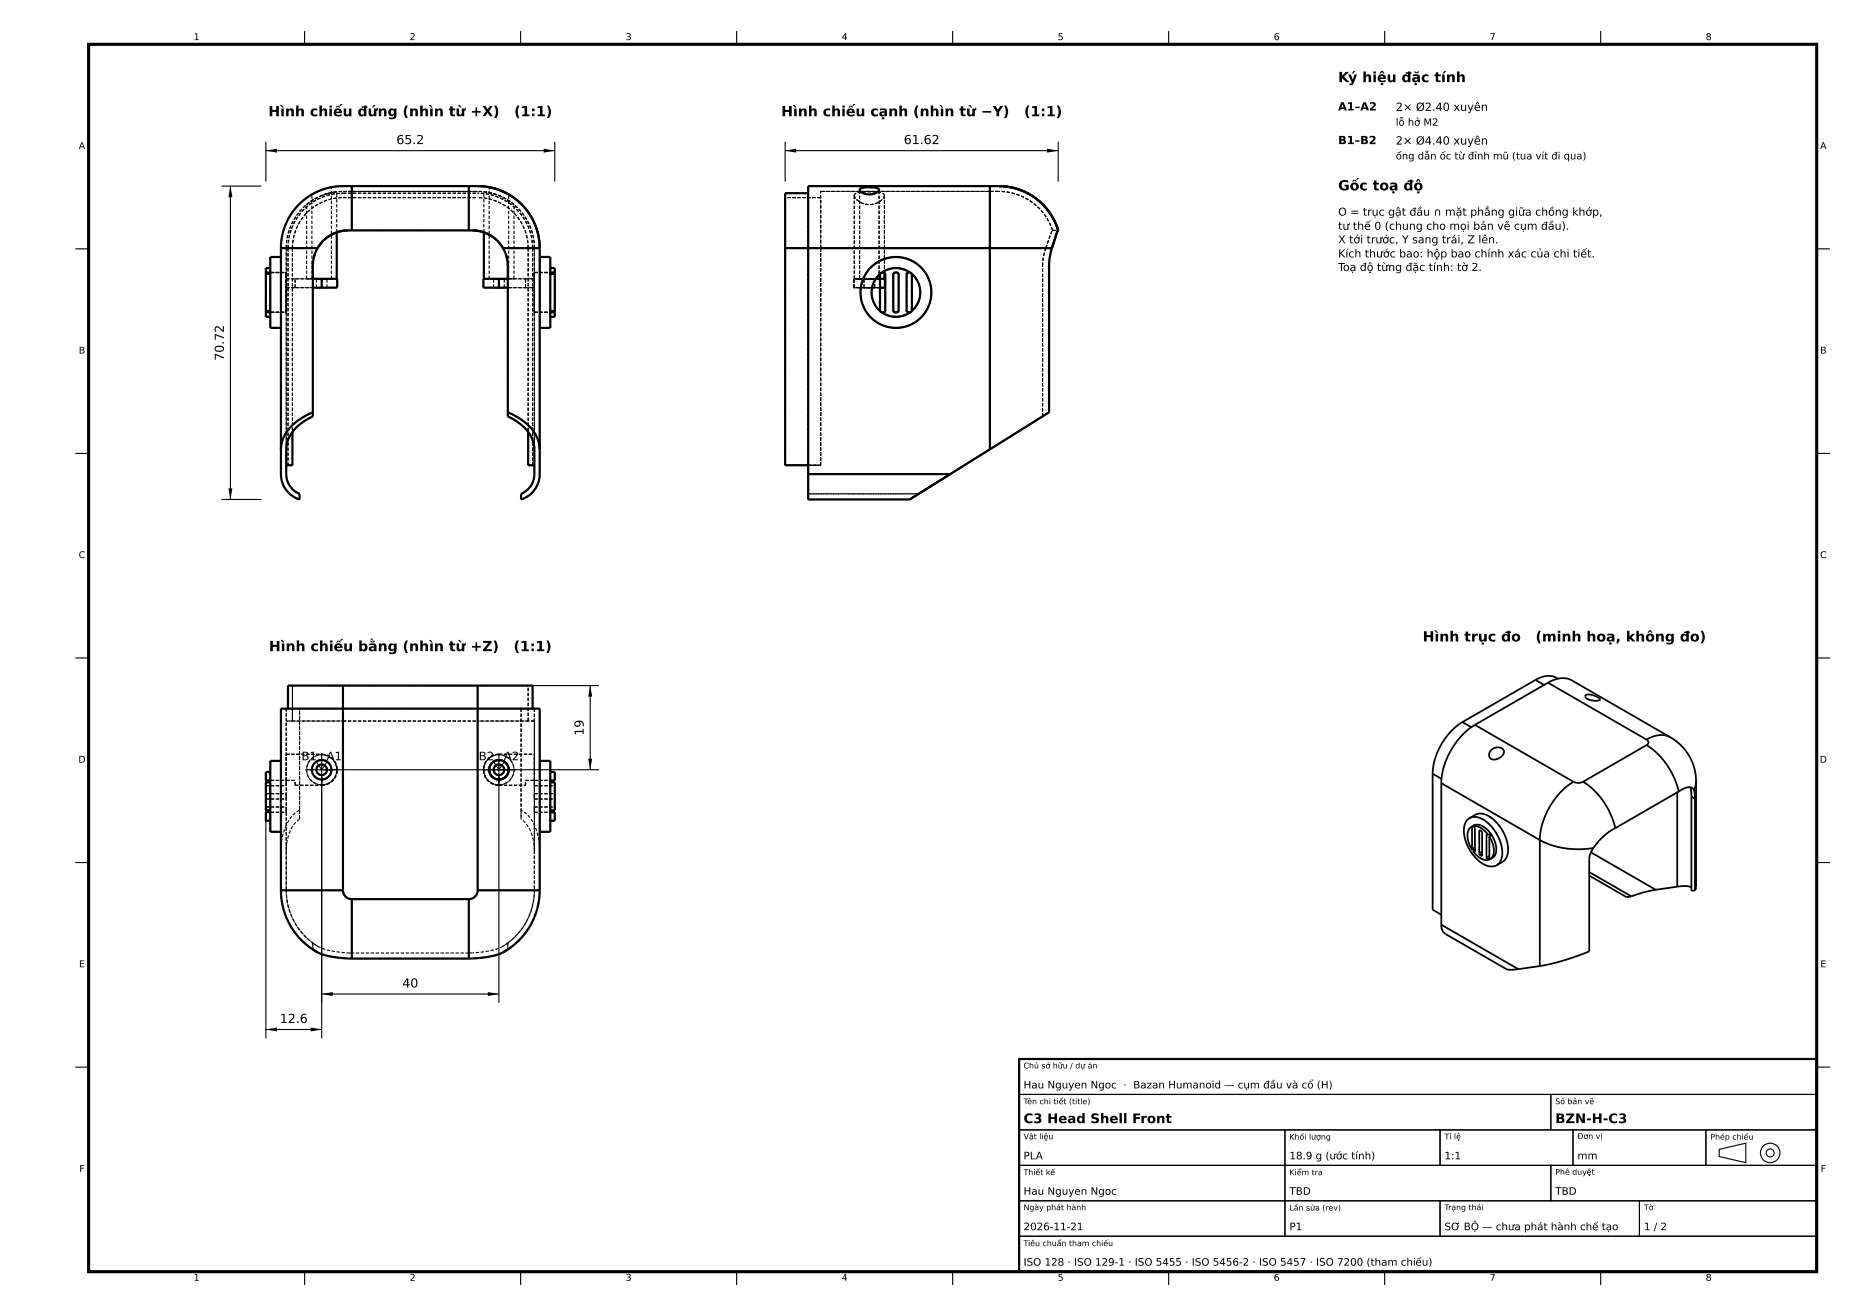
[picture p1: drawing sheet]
<svg xmlns="http://www.w3.org/2000/svg" width="420mm" height="297mm" viewBox="0 0 420 297" stroke-linecap="round" stroke-linejoin="round" font-family="sans-serif">
<path d="M60 34l2.5-.5v1zM122.7 33.5l2.5 .5-2.5 .5zM177.2 34l2.5-.5v1zM236.3 33.5l2.5 .5-2.5 .5zM52 42l.5 2.5h-1zM51.5 110.2h1l-.5 2.5zM133.2 154.7l.5 2.5h-.9zM132.8 171.2h.9l-.5 2.5zM60 232.3l2.5-.4v.9zM72.6 224.3l2.5-.4v.9zM70.1 231.9l2.5 .4-2.5 .5zM110.1 223.9l2.5 .4-2.5 .5z" fill="#000"/>
<path d="M20 10h390v277h-390z" fill="none" stroke="#000" stroke-width=".7" stroke-linecap="butt"/>
<g fill="none" stroke="#000" stroke-width=".5">
<path d="M63.4 58h-2.4v16h2.4M63.4 56v51a6 6 0 0 0 4.2 5.7v-1.3a4.8 4.8 0 0 1-3-4.4v-5.6a8.1 8.1 0 0 1 4.5-6.6l1.5-.8v-34M63.4 56h8.3M70.6 59.4v.6M71 57.4l-.2 1M71.7 56a8 8 0 0 0-1.1 4M71.8 55.8l-.1 .2M72.6 42.8l-.1 .1M76 52.4v10.5M78.6 52a8 8 0 0 0-6.9 4M78.6 52a8 8 0 0 0-6.8 3.7M78.6 52h28"/>
<path d="M79.4 42h-.9a14.1 14.1 0 0 0-15.1 14M79.4 42v10M79.4 42h26.4M105.8 42h.9a14.1 14.1 0 0 1 15.1 14M105.8 42v10M106.6 52a8 8 0 0 1 6.9 4M106.6 52a8 8 0 0 1 6.8 3.7M109.2 52.4v10.5M110.4 42.2l.6 .2M111.2 42.4l1.1 .3M112.6 42.8l.5 .2M113.3 43.1l.3 .1"/>
<path d="M113.4 55.8l.1 .2M113.5 56a8 8 0 0 1 1.1 4M113.5 56h8.3M113.9 43.4l.5 .2M114.2 57.4l.2 1M114.6 59.4v.6M121.8 58h2.4v16h-2.4M121.8 56v51a6 6 0 0 1-4.2 5.7v-1.3a4.8 4.8 0 0 0 3-4.4v-5.6a8.1 8.1 0 0 0-4.5-6.6l-1.5-.8v-34M177.2 56v49h5.2M177.2 56h46.2M182.4 43.6h-5.2v12.4M194 42.8h.1"/>
<path d="M194.1 42.6a5.7 5.7 0 0 1 4.2 .1 1.51 1.51 0 0 1-1.7 1.2 2.47 2.47 0 0 1-2.6-1.1zM194.2 42.6l-.2 .1M194.5 42.4l-.2 .1M194.9 42.3h.1M196 42.2h.1M196.1 42.2l1 .1M223.4 42h.9a14.1 14.1 0 0 1 14.5 10l-1.4 4M223.4 42h-41v65M223.4 42v14M223.4 56h14M223.4 56v45.4M237.4 56l-.5 1.9-.1 2.1v33.1l-13.4 8.3"/>
<path d="M60 61.8v8.4M60 70.5v1h1M60 70.2v.3M60 61.5v.3M60 70.5h1M60 70.2h1M60 61.5h1M60 61.8h1M61 60.5h-1v1M70.6 62.9h2M70.6 64.9h2M72.6 62.9h3.5v2h-3.5"/>
<path d="M72.6 62.9v2M112.6 62.9h-3.5v2h3.5M112.6 62.9h2M112.6 64.9h2M112.6 62.9v2M124.2 60.5h1v1M124.2 70.5h1M124.2 70.2h1M124.2 61.5h1M124.2 61.8h1M125.2 61.5v.3M125.2 70.2v.3"/>
<path d="M125.2 70.5v1h-1M125.2 61.8v8.4M198.6 62.9h1.1v2h-1.1M198.6 70.2l.4 .3M198.6 61.8v8.4M198.6 61.8a5.5 5.5 0 0 0 0 8.4M199 61.5l-.4 .3M199 70.5a5.5 5.5 0 0 0 6.4 0M199 61.5a5.5 5.5 0 0 1 6.4 0M199 61.5a.57 .57 0 0 1 .8 .5M199.8 62v8a.57 .57 0 0 1-.8 .5M199.8 62l-.2-.4v1.3"/>
<path d="M201.7 61.6a.62 .62 0 0 1 .7-.1 .62 .62 0 0 1 .4 .5v8a.61 .61 0 0 1-.6 .5 .61 .61 0 0 1-.6-.5v-8zM205.4 61.5l.4 .3M205.4 61.5a.57 .57 0 0 0-.8 .5v8a.57 .57 0 0 0 .8 .5M205.8 70.2l-.4 .3M205.8 61.8v8.4M205.8 61.8a5.5 5.5 0 0 1 0 8.4M66 97.5v7.5h-1.4M70.6 93.1a10.9 10.9 0 0 0-7 6.9l-.2 1.4M114.6 93.1a10.9 10.9 0 0 1 7 6.9l.2 1.4M119.2 97.5v7.5h1.4M182.4 107v5.7h22.9M182.4 107h32.1"/>
<path d="M214.5 107l-9.2 5.7M223.4 101.4l-8.9 5.6M77.4 154.7h-12.4v5.2M77.4 154.7h30.4M77.4 154.7v46.2M107.8 154.7h12.4v5.2M107.8 154.7v46.2M61 176.6h-1v6.3h1M61 174.2h-1v2h1M63.4 171.7h-2.4v16h2.4M72.6 175.9h.1M72.8 175.9h-.2"/>
<path d="M121.8 171.7h2.4v16h-2.4M124.2 176.6h1v6.3h-1M124.2 174.2h1v2h-1M61 183.3h-1v1.9h1M124.2 183.3h1v1.9h-1M63.4 200.9v-41h58.4v41M63.4 200.9a16 16 0 0 0 8.3 14M63.4 200.9h14M70.6 214.3l1.1 .6M71.7 214.9l1.2 .5 2.1 .5 4.4 .4M77.4 200.9a2 2 0 0 0 2 2M79.4 202.9v13.4"/>
<path d="M79.4 216.3h26.4M79.4 202.9h26.4M105.8 202.9v13.4M107.8 200.9h14M107.8 200.9a2 2 0 0 1-2 2M113.5 214.9l-1.2 .5-2.1 .5-4.4 .4M114.6 214.3l-1.1 .6M121.8 200.9a16 16 0 0 1-8.3 14M230 239h180v48h-180z"/>
<circle cx="202.2" cy="66" r="8"/>
<circle cx="72.6" cy="173.7" r="1.2"/>
<circle cx="72.6" cy="173.7" r="2.2"/>
<circle cx="112.6" cy="173.7" r="2.2"/>
<circle cx="112.6" cy="173.7" r="1.2"/>
</g>
<g fill="none" stroke="#000" stroke-width=".25">
<path d="M68.8 7v3M117.5 7v3M166.3 7v3M215 7v3M263.8 7v3M312.5 7v3M361.2 7v3M60 32v9M60 34h65.2M125.2 32v9M177.2 34h61.6M177.2 32v9"/>
<path d="M238.8 32v9M17 56.2h3M50 42h9M52 42v70.7M410 56.2h3M17 102.3h3M50 112.7h9M410 102.3h3M17 148.5h3M73.6 154.7h61.6M133.2 154.7v19M410 148.5h3"/>
<path d="M60 174.7v59.6M72.6 174.7v59.6M73.6 173.7h61.6M112.6 174.7v51.6M17 194.7h3M410 194.7h3M60 232.3h12.6M72.6 224.3h40M230 239h180v8h-180zM17 240.8h3M230 247h120v8h-120zM230 255h60v8h-60z"/>
<path d="M290 255h35v8h-35zM325 255h30v8h-30zM350 247h60v8h-60zM355 255h30v8h-30zM385 255h25v8h-25zM388 259.4l6-1.4v4.4l-6-1.4zM410 240.8h3M230 263h60v8h-60zM230 271h60v8h-60zM230 279h180v8h-180zM290 263h60v8h-60zM290 271h35v8h-35z"/>
<path d="M325 271h45v8h-45zM350 263h60v8h-60zM370 271h40v8h-40zM68.8 287v3M117.5 287v3M166.3 287v3M215 287v3M263.8 287v3M312.5 287v3M361.2 287v3"/>
<circle cx="399.5" cy="260.2" r="2.2"/>
<circle cx="399.5" cy="260.2" r=".9"/>
</g>
<g fill="none" stroke="#000" stroke-width=".25" stroke-dasharray=".7 .4" stroke-linecap="butt">
<path d="M61 58v16M63.4 56v51M63.4 58v16M63.4 56a14 14 0 0 1 14-14M64.6 56v49M64.6 56a12.8 12.8 0 0 1 12.8-12.8M65 56a12.4 12.4 0 0 1 12.4-12.4M65 56v49M66 56v41.5M66 56v49M66 56a11.4 11.4 0 0 1 11.4-11.4M69.2 46.2l1.4-1 2-1.1"/>
<path d="M70.4 43.9l2.1-1M70.6 59.4l.2-1M71 57.4l.7-1.4M71.8 55.8v-.1M72.6 44.1l1.4-.4 2-.4M72.6 42.8l2.2-.6M74.8 42.2l-2.3 .7-2.1 1M76 43.3a12.8 12.8 0 0 0-6.8 2.9M76 52.4v-9.1M77.4 44.6h30.4M77.4 43.6h30.4M77.4 42h30.4"/>
<path d="M77.4 43.2h30.4M78.6 52h.8M79.4 43.2h-2M105.8 52h-26.4M105.8 52h.8M105.8 43.2h-26.4M107.8 43.2h-2M109.2 43.3l2 .4 1.4 .4M109.2 52.4v-9.1M110.4 42.2l2.2 .6M111.2 42.4h-.2M112.6 42.8l-.3-.1"/>
<path d="M112.6 42.8l2.2 1.1M112.6 44.1l2 1.1 1.4 1M113.3 43.1l-.2-.1M113.4 55.8v-.1M113.9 43.4l-.3-.2M114.2 57.4l-.7-1.4M114.6 59.4l-.2-1M114.8 43.9l-.4-.3M116 46.2a12.8 12.8 0 0 0-6.8-2.9M119.2 56a11.4 11.4 0 0 0-11.4-11.4M119.2 56v49M119.2 56v41.5"/>
<path d="M120.2 56v49M120.2 56a12.4 12.4 0 0 0-12.4-12.4M120.6 56v49M120.6 56a12.8 12.8 0 0 0-12.8-12.8M121.8 58v16M121.8 56v51M121.8 56a14 14 0 0 0-14-14M177.2 56v49M177.2 56v-11.4M177.2 43.6h5.2M177.2 56v-12.4M182.4 56v49"/>
<path d="M182.4 56v-12.4M182.4 56v51M182.4 42h41M182.4 56v-14M185.2 56v49M185.2 56h-8M185.2 56v-11.4M185.2 44.6h-8M185.2 43.2h38.2M185.2 56v-12.8M192.8 44.1a3.9 3.9 0 0 0 5.7 1.4l.8-.7 .3-.7M192.8 44.1a.98 .98 0 0 1 1.2-.7l2.3-.1a5.5 5.5 0 0 1 3.1 .5l.2 .3"/>
<path d="M194 42.8v-.1M194.2 42.6l.1-.1M194.5 42.4l.4-.1M194.9 42.3l1.1-.1M196 42.2h.1M197.1 42.3h.3a.91 .91 0 0 1 1 .5M198.4 42.8a2.96 2.96 0 0 1-3.8 .7l-.6-.7M199.6 44.1a.96 .96 0 0 0-1.1-.7l-2.3-.1a5.6 5.6 0 0 0-3.2 .5l-.2 .3M199.6 44.1a3.9 3.9 0 0 1-5.7 1.4l-.8-.7-.3-.7M202.2 58a8 8 0 0 1 7 11.8 8 8 0 0 1-13.7 .5 8 8 0 0 1 6.1-12.3h.6M223.4 42h2M223.4 43.2h2"/>
<path d="M223.4 43.2h-38.2M225.4 43.2h-2M235.3 60a11.9 11.9 0 0 1 .7-4M236 56l1.5-4M236.8 60l.1-2.1 .5-1.9M237.5 52h.1M237.5 52h1.3M237.6 52h-.1M237.6 52a12.8 12.8 0 0 0-12.2-8.8M60 70.5h4.6M60 70v.2M60 70v-8"/>
<path d="M60 61.8v.2M60 71.5v-1M60 70.2v-.2M60 62v-.2M60 60.5v1M60 61.5v.5M60 70v.5M60 70.5v-.5M60 62v-.5M60 61.5h4.6M60 61.8v8.4M61 70.5v1"/>
<path d="M61 71.5v-1M61 70.5v-.3M61 61.8v8.4M61 61.8v-.3M61 61.5v-1M61 60.5v1M61 61.5v.3M61 70.2v-8.4M61 70.2v.3M61 61.5h-1M61 61.8h-1M61 70.2h-1"/>
<path d="M61 70.5h-1M63.4 74v-16M64.6 70v.5M64.6 62v8M64.6 61.5v.5M64.6 62v-.5M64.6 70.5v-.5M64.6 64.9v5.1M64.6 64.9v-2M64.6 62v.9M64.6 62.9h8M64.6 62.9h2"/>
<path d="M64.6 64.9h8M64.6 64.9h2M66.6 62.9h4M66.6 64.9v-2M66.6 64.9h4M69.2 62.9h6.8M69.2 62.9v-16.7M70.4 62.9h2.2M70.4 62.9v-19M71.4 64.9h1.2M71.4 62.9h1.2M71.4 64.9v-2"/>
<path d="M72.6 62.9h-3.4M72.6 64.9v-2M72.6 64.9h1.2M72.6 62.9h1.2M72.6 62.9h2.2M73.8 64.9h-2.4M73.8 62.9h-2.4M73.8 64.9v-2M74.8 62.9h-4.4M74.8 62.9v-20.7M76 62.9h-3.4M76.1 62.9h-3.5"/>
<path d="M76.1 64.9h-3.5M109.2 62.9h6.8M110.4 62.9h2.2M110.4 62.9v-20.7M111.4 62.9h1.2M111.4 64.9h1.2M111.4 64.9v-2M112.6 62.9h2.2M112.6 62.9h1.2M112.6 64.9h1.2M112.6 62.9h8M112.6 62.9h-3.5"/>
<path d="M112.6 62.9h-3.4M112.6 64.9h-3.5M112.6 64.9v-2M112.6 64.9h8M113.8 62.9h-2.4M113.8 64.9h-2.4M113.8 64.9v-2M114.6 62.9h4M114.6 64.9h4M114.8 62.9h-4.4M114.8 62.9v-19M116 62.9h-3.4"/>
<path d="M116 62.9v-16.7M118.6 62.9h2M118.6 64.9v-2M118.6 64.9h2M120.6 64.9v5.1M120.6 64.9v-2M120.6 70.5v-.5M120.6 62v.9M120.6 70v.5M120.6 62v-.5M120.6 62v8M120.6 61.5v.5"/>
<path d="M120.6 70.5h4.6M120.6 61.5h4.6M121.8 74v-16M124.2 70.2v.3M124.2 61.5v-1M124.2 60.5v1M124.2 61.5h1M124.2 70.5h1M124.2 70.5v1M124.2 71.5v-1M124.2 74v-16M124.2 61.8v-.3"/>
<path d="M124.2 70.2v-8.4M124.2 70.5v-.3M124.2 61.8v8.4M124.2 61.5v.3M124.2 61.8h1M124.2 70.2h1M125.2 70v.2M125.2 61.5v-1M125.2 62v-.2M125.2 62v8M125.2 70.2v-.2M125.2 71.5v-1"/>
<path d="M125.2 70v.5M125.2 61.5v.5M125.2 62v-.5M125.2 70.5v-.5M125.2 70.2v-8.4M125.2 61.8v.2M192.7 64.9v-2M192.7 62.9h7M192.7 64.9h7M192.8 62.9h6.8M192.8 62.9v-18.8M194 62.9h4.4"/>
<path d="M194 62.9v-20.1M195 64.9h2.4M195 62.9h2.4M195 64.9v-2M197.4 64.9h-2.4M197.4 64.9v-2M197.4 62.9h-2.4M198.4 62.9h-4.4M198.4 62.9v-20.1M198.6 64.9h-5.9M198.6 64.9v5.1M198.6 62.9h-5.9"/>
<path d="M198.6 62v.9M198.6 62l.1-.4 .4-.1M198.6 64.9v-2M198.6 62v8M198.6 62v-.2M198.6 61.8a5.5 5.5 0 0 0 0 8.4M198.6 61.8l.4-.3M198.6 70.2a5.5 5.5 0 0 1 0-8.4M198.6 70.2v-.2M199 61.5h.1M199 61.5a5.5 5.5 0 0 1 6.4 0M199 70.5l-.4-.3"/>
<path d="M199.1 70.5h.2M199.1 61.5h.2M199.1 70.5l-.4-.1-.1-.4M199.1 70.5l-.5-.3M199.1 70.5h-.1M199.3 61.5l.4 .1 .1 .4M199.3 61.5l.3 .1M199.6 62.9h-6.8M199.6 61.6v-17.5M199.6 62.9v-18.8M199.7 62.9h-7M199.7 64.9h-7"/>
<path d="M199.7 64.9v-2M199.7 62.9h-1.1M199.7 64.9h-1.1M199.8 70l-.1 .4-.4 .1M199.8 62v8M201.6 62l.1-.4 .4-.1M201.6 62v8M202.1 70.5h.2M202.1 61.5h.2M202.1 70.5l-.4-.1-.1-.4M202.2 74a8 8 0 0 0 7-11.8 8 8 0 0 0-13.7-.5 8 8 0 0 0 6.1 12.3h.6M202.3 61.5l.4 .1 .1 .4"/>
<path d="M202.8 70l-.1 .4-.4 .1M202.8 62v8M204.6 62l.1-.4 .4-.1M204.6 62v8M205.1 61.5h.2M205.1 70.5l-.4-.1-.1-.4M205.1 70.5h.2M205.3 61.5l.4 .1 .1 .4M205.3 61.5l.5 .3M205.3 61.5h.1M205.4 70.5a5.5 5.5 0 0 1-6.4 0M205.4 61.5a5.5 5.5 0 0 0-6.4 0"/>
<path d="M205.4 70.5h-.1M205.4 61.5l.4 .3M205.8 70.2a5.5 5.5 0 0 0 0-8.4M205.8 70.2l-.4 .3M205.8 61.8a5.5 5.5 0 0 1 0 8.4M205.8 61.8v.2M205.8 70l-.1 .4-.4 .1M205.8 62v8M205.8 70l-.1 .3-.3 .2M205.8 70v.2M70.6 94v-34M114.6 94v-34"/>
<path d="M235.3 94v-34M235.3 94l-11.9 7.4M236.8 93.1l-1.5 .9M236.8 93.1v-33.1M236.8 93.1l-13.4 8.3M64.6 101.4v-45.4M64.6 105v2M65 105h-.4M66 105h-1M67.6 111.4a4.8 4.8 0 0 1-3-4.4M67.6 111.4v1.3M67.6 112.7a6 6 0 0 1-4.2-5.7"/>
<path d="M117.6 112.7a6 6 0 0 0 4.2-5.7M117.6 111.4v1.3M117.6 111.4a4.8 4.8 0 0 0 3-4.4M120.2 105h-1M120.6 105h-.4M120.6 101.4v-45.4M120.6 105v2M177.2 105h8M177.2 105h5.2M182.4 105h2.8M182.4 105v2M182.4 111.4v-4.4"/>
<path d="M182.4 111.4v1.3M182.4 112.7h22.9M182.4 112.7v-5.7M182.4 111.4h24.9M185.2 105h-8M205.3 112.7l2-1.3M207.3 111.4h-24.9M207.3 111.4l7.2-4.4M214.5 107l8.9-5.6M214.5 107l-9.2 5.7M223.4 101.4l11.9-7.4M64.6 159.9v2.8"/>
<path d="M65 154.7v5.2M65 159.9h-.4M65 159.9h12.4M66 154.7h-1M66 154.7v8M66 154.7h11.4M67.6 159.9h-3M67.6 159.9h-4.2M77.4 154.7h30.4M77.4 159.9h30.4M117.6 159.9v22.9M117.6 159.9h4.2"/>
<path d="M117.6 159.9v25M117.6 159.9h3M119.2 154.7h-11.4M120.2 154.7v5.2M120.2 154.7h-1M120.2 159.9h-12.4M120.6 159.9v2.8M120.6 159.9h-.4M120.6 159.9v32.1M121.8 159.9v32.1M60 176.8v-.2M60 176.8v.5"/>
<path d="M60 177.3v-.5M60 179.6v-.5M60 179.1v.5M60 179.8v-.2M60 179.8v.5M60 179.1h4.6M60 177.3h4.6M60 176.1h4.6M60 176.1v.1M60 176.2v-.1M60 174.2v2M61 179.7v8"/>
<path d="M61 171.7v8M61 176.6v-.4M61 176.2v-2M61 174.2v2M61 176.2v.4M61 176.2h-1M61 176.6h-1M63.4 179.7v8M63.4 171.7v8M64.6 179.6v.2M64.6 179.8v.5M64.6 179.1v.5"/>
<path d="M64.6 179.6v-.5M64.6 176.6v.2M64.6 177.3v-.5M64.6 176.8v.5M64.6 176.1v-5.9M64.6 176.6v-.5M64.6 176.1v.5M64.6 170.2h8M64.6 176.1h2M64.6 162.7h12.8M66 162.7h-1.4M66 162.7v-8"/>
<path d="M66 162.7h11.4M66.6 177.2h6M66.6 177.2v-1.1M72.6 177.2a3.5 3.5 0 0 0 3.5-3.5 3.5 3.5 0 0 0-3.5-3.5M72.6 177.1a3.4 3.4 0 0 1-3-5 3.4 3.4 0 0 1 5.8-.3 3.4 3.4 0 0 1-2.4 5.3h-.4M72.6 177.1a3.4 3.4 0 0 0 3-5 3.4 3.4 0 0 0-5.9-.2 3.4 3.4 0 0 0 2.7 5.2h.2M72.6 174.9a1.2 1.2 0 0 0 1.1-1.7 1.2 1.2 0 0 0-2.1-.2 1.2 1.2 0 0 0 .8 1.9h.2M72.8 175.9a2.2 2.2 0 0 0 1.6-3.4 2.2 2.2 0 0 0-3.7 .2 2.2 2.2 0 0 0 1.9 3.2M77.4 162.7v-8M77.4 162.7h30.4M107.8 162.7v-8M112.6 174.9a1.2 1.2 0 0 0 1.1-1.7 1.2 1.2 0 0 0-2.1-.2 1.2 1.2 0 0 0 .8 1.9h.2"/>
<path d="M112.6 170.2h8M112.6 170.2a3.5 3.5 0 0 0-3.5 3.5 3.5 3.5 0 0 0 3.5 3.5M112.6 177.2h6M112.6 177.1a3.4 3.4 0 0 1-3-5 3.4 3.4 0 0 1 5.8-.3 3.4 3.4 0 0 1-2.4 5.3h-.4M112.6 177.1a3.4 3.4 0 0 0 3-5 3.4 3.4 0 0 0-5.8-.3 3.4 3.4 0 0 0 2.4 5.3h.4M118.6 177.2v-1.1M118.6 176.1h2M119.2 162.7v-8M119.2 162.7h-11.4M120.6 162.7h-1.4M120.6 162.7v38.2M120.6 176.1v-5.9"/>
<path d="M120.6 176.6v-.5M120.6 176.6v.2M120.6 177.3v-.5M120.6 176.1v.5M120.6 176.8v.5M120.6 179.1v.5M120.6 179.6v.2M120.6 179.6v-.5M120.6 179.8v.5M120.6 179.1h4.6M120.6 177.3h4.6M120.6 176.1h4.6"/>
<path d="M120.6 162.7h-12.8M121.8 179.7v8M121.8 171.7v8M124.2 176.6h1M124.2 176.2v.4M124.2 176.2v-2M124.2 174.2v2M124.2 176.6v-.4M124.2 176.2h1M125.2 176.6v.2M125.2 177.3v-.5M125.2 176.8v.5"/>
<path d="M125.2 179.1v.5M125.2 179.6v-.5M125.2 179.6v.2M125.2 179.8v.5M125.2 176.2v-2M125.2 176.2v-.1M125.2 176.1v.1M60 183.3h4.6M60 182.9v-.1M60 183.3v1.9M60 182.9v-6.3M60 182.8v-.2"/>
<path d="M60 182.6v-.5M60 182.1v.5M60 182.8v.1M60 180.3v-.5M60 180.3h4.6M60 182.1h4.6M61 182.9v-6.3M61 182.9v.4M61 183.3v1.9M61 185.2v-1.9M61 183.3v-.4M61 182.9h-1"/>
<path d="M61 183.3h-1M63.4 192v8.9M63.4 192v-32.1M63.4 187.7v-16M64.6 183.3v-.5M64.6 180.3v-.5M64.6 182.6v.2M64.6 182.1v.5M64.6 182.6v-.5M64.6 192v8.9M64.6 192v-32.1M64.6 182.8v.5"/>
<path d="M67.6 184.9v-25M67.6 184.9a8.6 8.6 0 0 0-3 7.1M67.6 182.8v2.1M67.6 182.8v-22.9M67.6 182.8a9.3 9.3 0 0 0-4.1 7.4l-.1 1.8M117.6 182.8v2.1M120.6 192v8.9M120.6 180.3v-.5M120.6 182.1v.5M120.6 182.6v.2M120.6 182.6v-.5M120.6 182.8v.5"/>
<path d="M120.6 183.3v-.5M120.6 183.3h4.6M120.6 182.1h4.6M120.6 180.3h4.6M120.6 192a8.6 8.6 0 0 0-3-7.1M121.8 187.7v-16M121.8 192v8.9M121.8 192a10.9 10.9 0 0 0-3.7-8.9l-.5-.3M124.2 183.3v-.4M124.2 182.9h1M124.2 182.9v-6.3M124.2 187.7v-16"/>
<path d="M124.2 183.3v1.9M124.2 185.2v-1.9M124.2 182.9v.4M125.2 182.9v-.1M125.2 182.8v.1M125.2 182.6v.2M125.2 182.1v.5M125.2 182.6v-.5M125.2 182.9v-6.3M125.2 180.3v-.5M125.2 185.2v-1.9M63.4 200.9a16 16 0 0 0 7.2 13.4"/>
<path d="M64.6 200.9v-38.2M64.6 200.9a14.8 14.8 0 0 0 6 11.9M70.6 212.8v1.5M70.6 212.8l1.1 .7M70.6 214.3v-1.5M71.7 213.5a14.8 14.8 0 0 1-7.1-12.6M71.7 213.5l1.2 .6 1.6 .4 4.1 .6M78.6 215.1h.8M105.8 215.1h-26.4M105.8 215.1h.8M113.5 213.5l-1.2 .6-1.6 .4-4.1 .6M114.6 212.8v1.5"/>
<path d="M114.6 212.8l-1.1 .7M114.6 214.3v-1.5M114.6 214.3a16 16 0 0 0 7.2-13.4M114.6 212.8a14.8 14.8 0 0 0 6-11.9M120.6 200.9a14.8 14.8 0 0 1-7.1 12.6"/>
</g>
<path d="M68.9 173.7h7.4M69.9 173.7h5.4M72.6 176.4v-5.4M72.6 177.4v-7.4M108.9 173.7h7.4M109.9 173.7h5.4M112.6 176.4v-5.4M112.6 177.4v-7.4" fill="none" stroke="#000" stroke-width=".25" stroke-dasharray="2 .4 .3 .4" stroke-linecap="butt"/>
<path d="M71.5 172l1.1 1.7 1.1-1.7M111.5 172l1.1 1.7 1.1-1.7" fill="none" stroke="#000" stroke-width=".23"/>
<g fill="none" stroke="#000" stroke-width=".4">
<path d="M346.5 153.5l-16.5 9.5M346.5 153.5l2 1.1M349.4 154.1a5.4 5.4 0 0 1 5.3-.6l22.3 12.9M349.4 154.1l-16.5 9.5M349.4 154.1l22.2 12.8M351.6 153.2a4.6 4.6 0 0 0-5.1 .3M357.8 156.9a3.2 3.2 0 0 1 3.3 1 3 3 0 0 1-3.3-.7zM323.3 174.6v30.7l2 1.1M323.3 174.6l2 1.2M325.3 176.7v32M325.3 176.7l22.2 12.9M330 163a14.9 14.9 0 0 0-6.7 11.6"/>
<path d="M330 163l2 1.1M332.9 163.6a16.8 16.8 0 0 0-7.6 13.1M332.9 163.6l22.2 12.8M336.6 169.2a1.65 1.65 0 0 1 2.8 .5 2.09 2.09 0 0 1-3.1 1.3l-.2-.9zM355.1 176.4a2.4 2.4 0 0 0 2.2 0M355.1 176.4a16.8 16.8 0 0 0-7.6 13.2M357.3 176.4a17 17 0 0 1 7.2 10.5M371.6 166.9a.66 .66 0 0 1 .4 .6 .66 .66 0 0 1-.4 .7M371.6 168.2a17 17 0 0 1 7.3 10.4M371.6 168.2l-14.3 8.2M377 166.4a11.5 11.5 0 0 1 5.8 9.9M377 166.4a5.4 5.4 0 0 0-5.4 .5"/>
<path d="M378.5 178.8v21.3M378.9 178.6l-14.4 8.3M381.5 177.7l.2 .7v1.4M381.7 179.8v21.3l.8-.2M381.7 179.8l.8 .4M382.3 178.3l.2 1.9M382.3 178.3a1.74 1.74 0 0 0-2.6-.2l-.8 .5M382.8 176.3v24l-.3 .6M382.8 176.3l-.1 1-.4 1M331.6 184.6l1.3-.7a4.2 4.2 0 0 1 4.8 1.6 8.2 8.2 0 0 1 2.3 7.9l-.6 .9-1.6 1M331.6 184.6a3.1 3.1 0 0 0-1.2 3.4 8.9 8.9 0 0 0 5.6 7.5h.9l.9-.2M331.6 184.6a4.2 4.2 0 0 1 4.8 1.7 8.2 8.2 0 0 1 2.3 7.9l-.4 .6-.5 .5"/>
<path d="M332.1 186.6a2.65 2.65 0 0 0-.7 3.2l.8 2M332.2 191.7v.1M332.2 186.6v5.1M332.2 186.5v.1M332.2 186.5l-.1 .1M332.5 192.1a3.8 3.8 0 0 0 3.4 2M332.5 186.5a3.8 3.8 0 0 1 3.4 2M332.5 192.1h.1M332.5 186.5h.1M332.5 186.5l.4 .5v5M332.5 192.1l.1 .1M332.5 186.5l-.3 .1"/>
<path d="M332.8 186.2l-.7 .4M332.8 186.2l-.6 .3M332.9 191.7l-.1-.2-.6 .3M332.9 192l-.3 .2M332.9 191.9l-.4 .2M332.9 191.3l-.7 .4M333 186.2h-.2M333 186.2a3.8 3.8 0 0 1 3.4 1.9M333 186.2l-.5 .3M333.8 192.6l.3 .5M333.8 187.6v5M334.1 187.4l-.3 .2"/>
<path d="M334.1 187.4l.4 .6v5M334.1 193.1h.1M334.5 193l-.3 .1M334.5 192.8l-.4 .3M334.5 192.2l-.7 .4M335.5 193.5l.2 .5M335.5 188.5v5M335.7 188.4l-.2 .1M335.7 194l.2 .1M335.7 188.4h.2M335.9 194.1h.1M335.9 188.4v.1"/>
<path d="M336.1 188.8v5.1M336.1 188.8a4.5 4.5 0 0 1 .7 4.6l-.5 .5M336.1 193.9l-.2 .2M336.1 193.9h.2M336.1 193.2l-.6 .3M336.1 193.8l-.4 .2M336.4 188.1l.2 .4M336.4 188.1l-.5 .4M336.6 193.8h-.1M336.6 193.7v.1M336.6 188.5a4.5 4.5 0 0 1 .8 4.6l-1.1 .8M336.6 188.5l-.5 .3"/>
<path d="M347.5 189.6a19 19 0 0 0 12.1 1.8M347.5 189.6v28.4M358.7 197.6l8.4 4.9 1.1-.2M358.7 196.8l9.5 5.5M359 192.4l14.7 8.4M359.6 191.4a4.7 4.7 0 0 0-.9 2.6v20.7l-6 2.1-5.2 1.2M364.5 186.9a13.3 13.3 0 0 0-4.9 4.5M382.5 180.2v20.7M325.3 208.7a2.3 2.3 0 0 0 .9 2.1l13.7 7.9 1 .2 1.8-.2M325.3 208.7l17.4 10M347.5 218l-4.8 .7M373.7 200.8l-2.8 .6-2.7 .9"/>
<path d="M378.5 200.1l2.1-.1 1.1 .3M378.5 200.1l-4.8 .7"/>
</g>
<g font-size="3.2">
<text x="302" y="18.5">Ký hiệu đặc tính</text>
<text x="60.6" y="26.2">Hình chiếu đứng (nhìn từ +X)</text>
<text x="116" y="26.2">(1:1)</text>
<text x="176.3" y="26.2">Hình chiếu cạnh (nhìn từ −Y)</text>
<text x="231.1" y="26.2">(1:1)</text>
<text x="302" y="43">Gốc toạ độ</text>
<text x="60.7" y="147">Hình chiếu bằng (nhìn từ +Z)</text>
<text x="115.9" y="147">(1:1)</text>
<text x="321.1" y="144.8">Hình trục đo</text>
<text x="346.6" y="144.8">(minh hoạ, không đo)</text>
</g>
<g font-size="3">
<text x="231" y="253.5">C3 Head Shell Front</text>
<text x="351" y="253.5">BZN-H-C3</text>
</g>
<g font-size="2.8">
<text x="89.5" y="32.5">65.2</text>
<text x="204" y="32.5">61.62</text>
<text x="50.5" y="81.4" transform="rotate(-90 50.5 81.4)">70.72</text>
<text x="131.7" y="166" transform="rotate(-90 131.7 166)">19</text>
<text x="90.8" y="222.9">40</text>
<text x="63.2" y="230.9">12.6</text>
</g>
<g font-size="2.6">
<text x="68" y="171.6">B1</text>
<text x="73.7" y="171.6">A1</text>
<text x="108" y="171.6">B2</text>
<text x="113.7" y="171.6">A2</text>
</g>
<g font-size="2.5">
<text x="302" y="24.9">A1–A2</text>
<text x="315" y="25">2× Ø2.40 xuyên</text>
<text x="302" y="32.5">B1–B2</text>
<text x="315" y="32.6">2× Ø4.40 xuyên</text>
<text x="302" y="48.7">O = trục gật đầu ∩ mặt phẳng giữa chồng khớp,</text>
<text x="302" y="51.9">tư thế 0 (chung cho mọi bản vẽ cụm đầu).</text>
<text x="302" y="54.9">X tới trước, Y sang trái, Z lên.</text>
<text x="302" y="58.1">Kích thước bao: hộp bao chính xác của chi tiết.</text>
<text x="302" y="61.2">Toạ độ từng đặc tính: tờ 2.</text>
</g>
<g font-size="2.3">
<text x="315" y="28.4">lỗ hở M2</text>
<text x="315" y="36">ống dẫn ốc từ đỉnh mũ (tua vít đi qua)</text>
<text x="231" y="245.6">Hau Nguyen Ngoc · Bazan Humanoid — cụm đầu và cổ (H)</text>
<text x="231" y="261.6">PLA</text>
<text x="291" y="261.6">18.9 g (ước tính)</text>
<text x="326" y="261.6">1:1</text>
<text x="356" y="261.6">mm</text>
<text x="231" y="269.6">Hau Nguyen Ngoc</text>
<text x="291" y="269.6">TBD</text>
<text x="351" y="269.6">TBD</text>
<text x="231" y="277.6">2026-11-21</text>
<text x="291" y="277.6">P1</text>
<text x="326" y="277.6">SƠ BỘ — chưa phát hành chế tạo</text>
<text x="371" y="277.6">1 / 2</text>
<text x="231" y="285.6">ISO 128 · ISO 129-1 · ISO 5455 · ISO 5456-2 · ISO 5457 · ISO 7200 (tham chiếu)</text>
</g>
<g font-size="2.1">
<text x="43.7" y="9">1</text>
<text x="92.5" y="9">2</text>
<text x="141.2" y="9">3</text>
<text x="190" y="9">4</text>
<text x="238.7" y="9">5</text>
<text x="287.5" y="9">6</text>
<text x="336.2" y="9">7</text>
<text x="385" y="9">8</text>
<text x="17.8" y="33.6">A</text>
<text x="410.8" y="33.6">A</text>
<text x="17.8" y="79.8">B</text>
<text x="410.8" y="79.8">B</text>
<text x="17.8" y="126">C</text>
<text x="410.8" y="126">C</text>
<text x="17.7" y="172.1">D</text>
<text x="410.7" y="172.1">D</text>
<text x="17.8" y="218.3">E</text>
<text x="410.8" y="218.3">E</text>
<text x="17.9" y="264.5">F</text>
<text x="410.9" y="264.5">F</text>
<text x="43.7" y="289">1</text>
<text x="92.5" y="289">2</text>
<text x="141.2" y="289">3</text>
<text x="190" y="289">4</text>
<text x="238.7" y="289">5</text>
<text x="287.5" y="289">6</text>
<text x="336.2" y="289">7</text>
<text x="385" y="289">8</text>
</g>
<g font-size="1.8">
<text x="231" y="241.1">Chủ sở hữu / dự án</text>
<text x="231" y="249.2">Tên chi tiết (title)</text>
<text x="351" y="249.2">Số bản vẽ</text>
<text x="231" y="257.1">Vật liệu</text>
<text x="291" y="257.2">Khối lượng</text>
<text x="326" y="257.1">Tỉ lệ</text>
<text x="356" y="257">Đơn vị</text>
<text x="386" y="257.2">Phép chiếu</text>
<text x="231" y="265.2">Thiết kế</text>
<text x="291" y="265.2">Kiểm tra</text>
<text x="351" y="265.1">Phê duyệt</text>
<text x="231" y="273.1">Ngày phát hành</text>
<text x="291" y="273.2">Lần sửa (rev)</text>
<text x="326" y="273.1">Trạng thái</text>
<text x="371" y="273.1">Tờ</text>
<text x="231" y="281.2">Tiêu chuẩn tham chiếu</text>
</g>
</svg>
